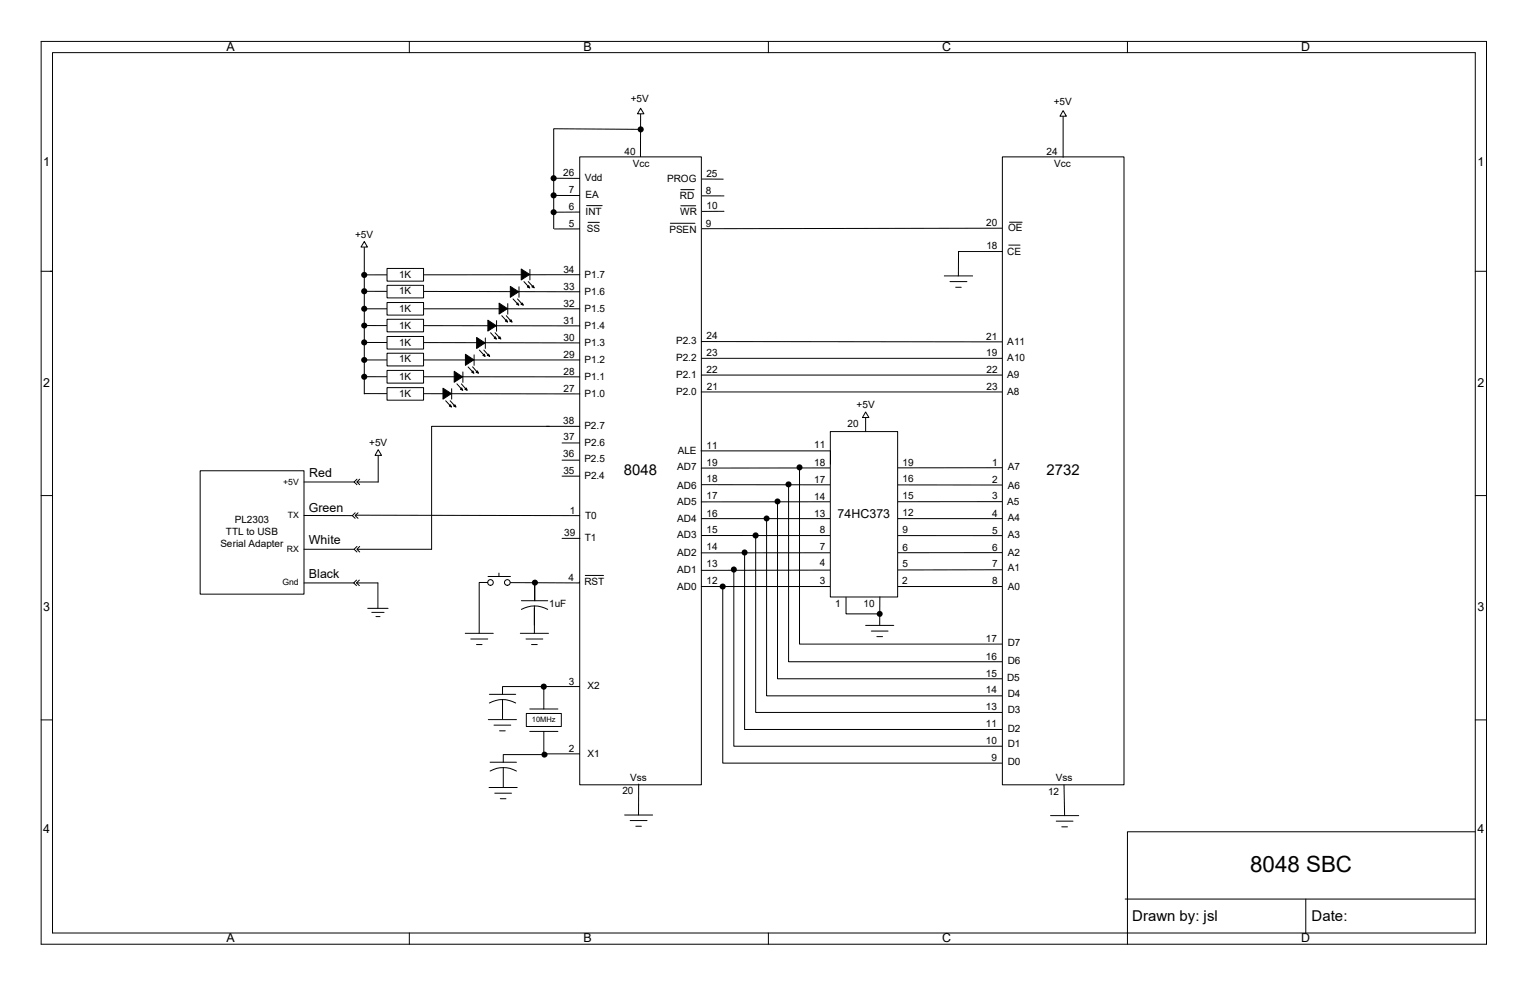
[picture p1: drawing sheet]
<svg xmlns="http://www.w3.org/2000/svg" width="432mm" height="279mm" viewBox="0 0 432 279" stroke-linecap="round" stroke-linejoin="round" font-family="sans-serif">
<path d="M181.3 32.2l-.1 12.2M156.7 50.5l47.9 .2M156.7 55.3l48.2 .2M204.9 59.8l-48.2 .3M283.6 64.6l-126.7 .2M166.6 194.4h-12.7v6.3M153.9 207.1v6.3h12.7" fill="none" stroke="#000" stroke-width=".28"/>
<g fill="#000">
<circle cx="156.7" cy="55.3" r=".87"/>
<circle cx="156.7" cy="50.4" r=".87"/>
<circle cx="156.7" cy="60.1" r=".85"/>
</g>
<path d="M164 44.4h34.5v177.8h-34.5z" fill="#fff"/>
<g fill="none" stroke="#000" stroke-width=".28">
<path d="M11.6 11.7h409v255.6h-409zM14.9 14.9h402.5v249.2h-402.5zM115.8 11.7v3.2M217.4 11.7v3.2M319 11.7v3.2M164 44.4h34.5v177.8h-34.5zM11.6 76.8h3.3M417.4 76.8h3.2M198.5 137.2l110.8 .1M307.7 132.4l-109.2 .1M11.6 140.3h3.3M198.5 146.8h114"/>
<path d="M198.5 151.6h112.4M309.3 156.4l-110.8 .1M312.5 142l-114 .1M417.4 140.3h3.2M151.3 164.9v5.2M164 164.7v.3l-19.6-.1M198.5 166h110.8M302.9 161.2l-104.4 .3M11.6 203.8h3.3M149.9 200.7h8M149.9 207.1h8M417.4 203.8h3.2"/>
<path d="M176.7 230.7h8M178.3 232.3h4.8M179.9 233.9h1.6M180.7 222v8.7M417.4 235.5h-98.4v28.5M318.4 254.5h99M369.5 254.5v9.6M115.8 264.1v3.2M217.4 264.1v3.2M319 264.1v3.2"/>
</g>
<circle cx="151.4" cy="164.9" r=".86" fill="#000"/>
<path d="M234.9 122.2h19.1v46.8h-19.1z" fill="#fff"/>
<g fill="none" stroke="#000" stroke-width=".28">
<path d="M198.5 96.7l85.1 .1M198.5 101.4h101.3M198.5 106.2h98.1M198.5 111h102.8M198.4 127.6h36.6v3.8M223.1 137.1v50.2h79.8M226.2 132.3v50h79.9M234.9 122.2h19.1v46.8h-19.1zM210.7 156.4v50.1h95.4M213.8 151.6v50.1h89.1M216.9 146.8v50.2h87.6M220 141.9v50.3h86.1"/>
<path d="M204.5 166v50h100M207.6 161.2v50h93.7M244.9 177h8M246.5 178.6h4.8M249 169l-.1 8M248.1 180.2h1.6"/>
</g>
<g fill="#000">
<circle cx="223.1" cy="137.1" r=".86"/>
<circle cx="226.2" cy="132.3" r=".86"/>
<circle cx="210.7" cy="156.4" r=".86"/>
<circle cx="213.8" cy="151.6" r=".87"/>
<circle cx="216.9" cy="146.8" r=".85"/>
<circle cx="220" cy="141.9" r=".85"/>
<circle cx="204.5" cy="166" r=".86"/>
<circle cx="207.6" cy="161.2" r=".86"/>
</g>
<path d="M283.6 44.4h34.5v177.8h-34.5z" fill="#fff"/>
<path d="M300.8 32.4v12.1M283.6 44.4h34.5v177.8h-34.5zM297.3 230.9h7.9M298.9 232.5h4.7M300.4 234.1h1.6M301.1 222.2l.1 8.7" fill="none" stroke="#000" stroke-width=".28"/>
<path d="M300.8 31.3l1 1.6h-1.9z" fill="#fff"/>
<path d="M300.8 31.3l1 1.6h-1.9z" fill="none" stroke="#000" stroke-width=".28"/>
<path d="M181.3 30.6l.9 1.6h-1.8z" fill="#fff"/>
<path d="M181.3 30.6l.9 1.6h-1.8zM147.2 179.3h8M142.3 194.4h11.6M148.8 180.9h4.8M150.4 182.5h1.6" fill="none" stroke="#000" stroke-width=".28"/>
<circle cx="153.9" cy="194.4" r=".87" fill="#000"/>
<circle cx="143.6" cy="164.9" r=".8" fill="#fff"/>
<circle cx="143.6" cy="164.9" r=".8" fill="none" stroke="#000" stroke-width=".28"/>
<circle cx="138.8" cy="164.9" r=".79" fill="#fff"/>
<g fill="none" stroke="#000" stroke-width=".28">
<path d="M192.7 58.3h4.1M192.7 53.7h3.7M189.7 63.2h6.9M244.9 117.7v4.5M138.1 163.2h6.3M141.2 162.2v1M239.4 169.1v4.7h9.5"/>
<circle cx="138.8" cy="164.9" r=".79"/>
</g>
<circle cx="248.9" cy="173.8" r=".85" fill="#000"/>
<path d="M244.9 116.6l1 1.6h-1.8z" fill="#fff"/>
<g fill="none" stroke="#000" stroke-width=".28">
<path d="M181.3 36.6l-24.6-.2v28.3M166 58.2h4.4M164 77.8h-60.9M166.4 62.9h3.2M267.2 78.1h8M268.8 79.7h4.8M283.7 71.2h-12.5v6.9M285.5 69.4h3.1M285.7 62.9h3.5M103.1 82.5l60.9 .1M103.1 87.4h60.9M103.1 92.2h60.9"/>
<path d="M103.1 96.9l60.9 .2M270.4 81.3h1.6M103.1 101.9h60.9M103.1 106.6l60.9 .1M244.9 116.6l1 1.6h-1.8zM159 134.8h5M159 130.3h5M159 125.4h5M159 152.4h5.1M131.7 179.3h7.9M138 164.9h-2.4v14.3M151.2 172.1v7.2"/>
<path d="M165.6 162.9h5.2M133.2 180.9h4.8M134.8 182.5h1.6"/>
</g>
<g fill="#000">
<circle cx="181.3" cy="36.6" r=".87"/>
<circle cx="103.1" cy="77.8" r=".86"/>
<circle cx="103.1" cy="96.9" r=".87"/>
<circle cx="103.1" cy="82.4" r=".87"/>
<circle cx="103.1" cy="87.4" r=".86"/>
<circle cx="103.1" cy="92.2" r=".85"/>
<circle cx="103.1" cy="106.7" r=".86"/>
<circle cx="103.1" cy="101.9" r=".85"/>
</g>
<path d="M56.6 133.3h29.4v34.9h-29.4z" fill="#fff"/>
<g fill="none" stroke="#000" stroke-width=".28">
<path d="M56.6 133.3h29.4v34.9h-29.4zM86 136.4h14.3M101 135.6l-.8 .8 .8 .8M101.8 135.6l-.8 .8 .8 .8M107 128.4v8h-6M86 145.9l13.7 .1M86 155.5h14.2M100.5 145.2l-.8 .8 .8 .7M101 154.7l-.8 .8 .8 .8M101.3 145.2l-.8 .8 .8 .7M101.8 154.7l-.8 .8 .8 .8M86 165h14.2"/>
<path d="M100.9 164.2l-.8 .8 .8 .8M100.9 165h6v7.2M101.7 164.2l-.8 .8 .8 .8M104.1 172.2h5.7M105.2 173.4h3.5M106.4 174.5h1.1"/>
</g>
<path d="M107 127.3l.9 1.6h-1.8z" fill="#fff"/>
<g fill="none" stroke="#000" stroke-width=".28">
<path d="M147.5 76.2l2.4 1.5-2.4 1.5zM148.3 79.7l1.1 1.3M149.5 79.7l1.2 1.3M149.9 76.3v2.9M134.9 95.5l2.3 1.6-2.3 1.5zM135.6 99.1l1.2 1.3M136.9 99.1l1.1 1.3M137.3 95.7v2.9M138 90.6l2.4 1.6-2.4 1.5zM138.8 94.2l1.2 1.3M140.1 94.2l1.1 1.3M140.2 95.3l.3 .7-.7-.3z"/>
<path d="M140.5 90.8v3M141.2 85.8l2.4 1.6-2.4 1.5zM141.4 95.3l.3 .7-.6-.3zM142 89.4l1.2 1.3M143.3 89.4l1.1 1.3M143.3 90.5l.3 .7-.6-.3zM143.7 85.9v3M144.4 81.1l2.4 1.5-2.4 1.6zM144.6 90.5l.3 .7-.7-.3zM145.2 84.6l1.1 1.3M146.2 86.1l.3-.3 .3 .6zM146.4 84.6l1.2 1.3"/>
<path d="M146.9 81.2v3M147.4 86.1l.4-.3 .3 .6zM149.6 80.9l.3 .6-.7-.3zM150.5 81.2l.4-.3 .3 .6zM103.1 111.4l60.9 .1M125.3 109.9l2.4 1.5-2.4 1.6zM126.1 113.5l1.2 1.2M127.4 113.5l1.1 1.2M127.5 114.6l.3 .6-.7-.3zM127.8 110v3M128.4 114.9l.3-.3 .3 .6zM128.5 105.1l2.4 1.6-2.4 1.5z"/>
<path d="M129.3 108.7l1.2 1.3M130.6 108.7l1.1 1.3M130.6 109.8l.3 .7-.6-.3zM131 105.3v2.9M131.7 100.3l2.4 1.6-2.4 1.5zM131.9 109.8l.3 .7-.7-.3zM132.5 103.9l1.1 1.3M133.7 103.8l1.2 1.4M133.8 105l.3 .7-.6-.3zM134.2 100.5v2.9M135.1 105l.3 .7-.7-.3zM137 100.2l.3 .7-.6-.3z"/>
<path d="M137.9 100.6l.4-.4 .3 .7zM107 127.3l.9 1.6h-1.8zM154.6 120.7h9.4M100.6 145.8l63.4 .2M101.1 155.5h21"/>
</g>
<g fill="#000">
<path d="M147.5 76.2l2.4 1.5-2.4 1.5zM134.9 95.5l2.3 1.6-2.3 1.5zM138 90.6l2.4 1.6-2.4 1.5zM140.2 95.3l.3 .7-.7-.3zM141.4 95.3l.3 .7-.6-.3zM141.2 85.8l2.4 1.6-2.4 1.5zM143.3 90.5l.3 .7-.6-.3zM144.6 90.5l.3 .7-.7-.3zM144.4 81.1l2.4 1.5-2.4 1.6zM146.2 86.1l.3-.3 .3 .6zM147.4 86.1l.4-.3 .3 .6zM149.6 80.9l.3 .6-.7-.3z"/>
<path d="M150.5 81.2l.4-.3 .3 .6zM125.3 109.9l2.4 1.5-2.4 1.6zM127.5 114.6l.3 .6-.7-.3zM128.4 114.9l.3-.3 .3 .6zM128.5 105.1l2.4 1.6-2.4 1.5zM130.6 109.8l.3 .7-.6-.3zM131.9 109.8l.3 .7-.7-.3zM131.7 100.3l2.4 1.6-2.4 1.5zM133.8 105l.3 .7-.6-.3zM135.1 105l.3 .7-.7-.3zM137 100.2l.3 .7-.6-.3zM137.9 100.6l.4-.4 .3 .7z"/>
</g>
<path d="M109.5 76h10.3v3.6h-10.3z" fill="#fff"/>
<path d="M109.5 76h10.3v3.6h-10.3z" fill="none" stroke="#000" stroke-width=".28"/>
<path d="M109.5 80.8h10.3v3.5h-10.3z" fill="#fff"/>
<path d="M109.5 80.8h10.3v3.5h-10.3z" fill="none" stroke="#000" stroke-width=".28"/>
<path d="M109.5 85.6h10.3v3.6h-10.3z" fill="#fff"/>
<path d="M109.5 85.6h10.3v3.6h-10.3z" fill="none" stroke="#000" stroke-width=".28"/>
<path d="M109.5 90.4h10.3v3.5h-10.3z" fill="#fff"/>
<path d="M109.5 90.4h10.3v3.5h-10.3z" fill="none" stroke="#000" stroke-width=".28"/>
<path d="M109.5 95.2h10.3v3.6h-10.3z" fill="#fff"/>
<path d="M109.5 95.2h10.3v3.6h-10.3z" fill="none" stroke="#000" stroke-width=".28"/>
<path d="M109.5 100h10.3v3.6h-10.3z" fill="#fff"/>
<path d="M109.5 100h10.3v3.6h-10.3z" fill="none" stroke="#000" stroke-width=".28"/>
<path d="M109.5 104.9h10.3v3.6h-10.3z" fill="#fff"/>
<path d="M109.5 104.9h10.3v3.6h-10.3z" fill="none" stroke="#000" stroke-width=".28"/>
<path d="M109.5 109.7h10.3v3.6h-10.3z" fill="#fff"/>
<path d="M103.1 69.8v41.7M109.5 109.7h10.3v3.6h-10.3z" fill="none" stroke="#000" stroke-width=".28"/>
<path d="M103.1 68.4l.9 1.5h-1.8z" fill="#fff"/>
<g fill="none" stroke="#000" stroke-width=".28">
<path d="M103.1 68.4l.9 1.5h-1.8zM155.4 120.7h-33.3v34.8M147.5 170.1h7.5M147.5 172.5a7.6 7.6 0 0 1 7.5 0M151.2 171.5v5.5M151.3 165.5v4.6M138.5 196.6h7.4M138.5 199a7.6 7.6 0 0 1 7.4 0M142.2 194.4v2.2M142.2 198v5.5M138.2 203.7h7.9M138.7 215.8h7.4"/>
<path d="M138.7 218.3a7.6 7.6 0 0 1 7.4 0M139.8 205.3h4.7M141.4 206.9h1.6M142.4 213.6v2.2M142.4 217.3v5.5M142.5 213.6h11.6M138.4 222.9h7.9M140 224.5h4.7M141.6 226.1h1.6"/>
</g>
<circle cx="154.1" cy="213.6" r=".85" fill="#000"/>
<path d="M148.9 202h9.9v3.7h-9.9z" fill="#fff"/>
<path d="M148.9 202h9.9v3.7h-9.9z" fill="none" stroke="#000" stroke-width=".28"/>
<text font-size="6.3" x="353.7" y="247">8048 SBC</text>
<g font-size="4.2">
<text x="176.5" y="134.5">8048</text>
<text x="296.1" y="134.5">2732</text>
<text x="320.4" y="260.6">Drawn by: jsl</text>
<text x="371.1" y="260.6">Date:</text>
</g>
<g font-size="3.5">
<text x="64.1" y="14.4">A</text>
<text x="165.1" y="14.4">B</text>
<text x="266.6" y="14.4">C</text>
<text x="368.2" y="14.4">D</text>
<text x="12.2" y="46.9">1</text>
<text x="418" y="46.9">1</text>
<text x="12.2" y="109.6">2</text>
<text x="418" y="109.6">2</text>
<text x="87.5" y="135.1">Red</text>
<text x="87.4" y="145">Green</text>
<text x="237" y="146.6">74HC373</text>
<text x="87.4" y="154.1">White</text>
<text x="87.4" y="163.7">Black</text>
<text x="12.2" y="173.1">3</text>
<text x="418" y="173.1">3</text>
<text x="12.2" y="235.8">4</text>
<text x="418" y="235.8">4</text>
<text x="64.1" y="266.8">A</text>
<text x="165.1" y="266.8">B</text>
<text x="266.6" y="266.8">C</text>
<text x="368.2" y="266.7">D</text>
</g>
<g font-size="2.8">
<text x="178.5" y="29">+5V</text>
<text x="298.2" y="29.8">+5V</text>
<text x="176.7" y="43.8">40</text>
<text x="179.1" y="47.4">Vcc</text>
<text x="296.2" y="43.8">24</text>
<text x="298.3" y="47.2">Vcc</text>
<text x="159.4" y="49.8">26</text>
<text x="165.5" y="51.4">Vdd</text>
<text x="188.8" y="51.5">PROG</text>
<text x="199.9" y="50.1">25</text>
<text x="161" y="59.4">6</text>
<text x="161" y="54.6">7</text>
<text x="165.7" y="56.1">EA</text>
<text x="192.4" y="56.3">RD</text>
<text x="199.8" y="54.8">8</text>
<text x="199.9" y="59.2">10</text>
<text x="161" y="64.1">5</text>
<text x="165.7" y="60.9">INT</text>
<text x="166.1" y="65.6">SS</text>
<text x="189.4" y="65.8">PSEN</text>
<text x="192.5" y="60.8">WR</text>
<text x="199.7" y="64.2">9</text>
<text x="279.1" y="64">20</text>
<text x="285.2" y="65.5">OE</text>
<text x="100.5" y="67.4">+5V</text>
<text x="279.1" y="70.5">18</text>
<text x="159.4" y="77.2">34</text>
<text x="285" y="72.2">CE</text>
<text x="112.9" y="78.6">1K</text>
<text x="112.9" y="83.4">1K</text>
<text x="159.5" y="82">33</text>
<text x="165.4" y="78.6">P1.7</text>
<text x="165.4" y="83.5">P1.6</text>
<text x="112.9" y="88.2">1K</text>
<text x="159.5" y="86.8">32</text>
<text x="165.4" y="88.2">P1.5</text>
<text x="112.9" y="93">1K</text>
<text x="159.5" y="91.7">31</text>
<text x="165.4" y="93.1">P1.4</text>
<text x="112.9" y="97.9">1K</text>
<text x="159.5" y="96.4">30</text>
<text x="159.5" y="101.3">29</text>
<text x="165.4" y="97.9">P1.3</text>
<text x="191.3" y="97.5">P2.3</text>
<text x="199.9" y="96.1">24</text>
<text x="199.9" y="100.8">23</text>
<text x="279.1" y="100.8">19</text>
<text x="279.1" y="96.2">21</text>
<text x="285" y="97.6">A11</text>
<text x="112.9" y="102.6">1K</text>
<text x="112.9" y="107.5">1K</text>
<text x="159.5" y="106">28</text>
<text x="165.4" y="102.7">P1.2</text>
<text x="165.4" y="107.6">P1.1</text>
<text x="191.3" y="102.2">P2.2</text>
<text x="191.3" y="107">P2.1</text>
<text x="199.9" y="105.6">22</text>
<text x="279.1" y="105.6">22</text>
<text x="285" y="102.2">A10</text>
<text x="285" y="107">A9</text>
<text x="112.9" y="112.4">1K</text>
<text x="159.5" y="110.9">27</text>
<text x="165.4" y="112.4">P1.0</text>
<text x="191.3" y="111.8">P2.0</text>
<text x="200" y="110.3">21</text>
<text x="279.1" y="110.3">23</text>
<text x="285" y="111.8">A8</text>
<text x="159.4" y="119.9">38</text>
<text x="242.4" y="115.5">+5V</text>
<text x="159.4" y="124.7">37</text>
<text x="165.4" y="121.4">P2.7</text>
<text x="239.8" y="120.9">20</text>
<text x="104.5" y="126.4">+5V</text>
<text x="159.4" y="129.5">36</text>
<text x="165.4" y="130.9">P2.5</text>
<text x="165.4" y="126.2">P2.6</text>
<text x="191.8" y="128.5">ALE</text>
<text x="199.9" y="131.8">19</text>
<text x="199.9" y="127">11</text>
<text x="230.4" y="132">18</text>
<text x="230.4" y="126.8">11</text>
<text x="255.4" y="131.8">19</text>
<text x="280.7" y="131.9">1</text>
<text x="159.4" y="134.2">35</text>
<text x="165.4" y="135.7">P2.4</text>
<text x="191.6" y="133.1">AD7</text>
<text x="199.9" y="136.6">18</text>
<text x="230.4" y="136.7">17</text>
<text x="255.4" y="136.5">16</text>
<text x="280.7" y="136.7">2</text>
<text x="285.2" y="133.1">A7</text>
<text x="191.6" y="138.3">AD6</text>
<text x="191.6" y="143">AD5</text>
<text x="199.9" y="141.4">17</text>
<text x="230.4" y="141.6">14</text>
<text x="255.4" y="141.4">15</text>
<text x="280.7" y="141.4">3</text>
<text x="284.9" y="143">A5</text>
<text x="285.2" y="138.3">A6</text>
<text x="66.4" y="148.2">PL2303</text>
<text x="161.2" y="145.4">1</text>
<text x="165.6" y="146.8">T0</text>
<text x="191.6" y="147.8">AD4</text>
<text x="199.9" y="146.2">16</text>
<text x="230.4" y="146.3">13</text>
<text x="255.4" y="146.1">12</text>
<text x="280.7" y="146.3">4</text>
<text x="285.2" y="147.4">A4</text>
<text x="62.4" y="154.9">Serial Adapter</text>
<text x="63.9" y="151.6">TTL to USB</text>
<text x="159.6" y="151.6">39</text>
<text x="165.5" y="153.1">T1</text>
<text x="191.6" y="152.2">AD3</text>
<text x="199.9" y="151">15</text>
<text x="199.9" y="155.8">14</text>
<text x="232" y="150.7">8</text>
<text x="232" y="155.7">7</text>
<text x="255.4" y="150.9">9</text>
<text x="255.4" y="155.9">6</text>
<text x="280.7" y="155.9">6</text>
<text x="280.7" y="151">5</text>
<text x="285.2" y="152.2">A3</text>
<text x="191.6" y="157.4">AD2</text>
<text x="199.9" y="160.6">13</text>
<text x="232" y="160.4">4</text>
<text x="255.4" y="160.6">5</text>
<text x="280.7" y="160.6">7</text>
<text x="285.2" y="157.4">A2</text>
<text x="285.2" y="161.7">A1</text>
<text x="160.9" y="164.5">4</text>
<text x="165.4" y="165.7">RST</text>
<text x="191.6" y="166.9">AD0</text>
<text x="191.6" y="162.1">AD1</text>
<text x="199.9" y="165.4">12</text>
<text x="232" y="165.3">3</text>
<text x="255.3" y="165.4">2</text>
<text x="280.7" y="165.4">8</text>
<text x="285.2" y="166.9">A0</text>
<text x="155.4" y="171.9">1uF</text>
<text x="236.3" y="171.8">1</text>
<text x="244.3" y="171.8">10</text>
<text x="279" y="181.7">17</text>
<text x="285.2" y="182.9">D7</text>
<text x="279" y="191.7">15</text>
<text x="279" y="186.8">16</text>
<text x="285.2" y="188.1">D6</text>
<text x="161" y="193.8">3</text>
<text x="166.2" y="195.1">X2</text>
<text x="279" y="196.3">14</text>
<text x="284.9" y="192.9">D5</text>
<text x="285.2" y="197.2">D4</text>
<text x="279" y="201">13</text>
<text x="285.2" y="202">D3</text>
<text x="279" y="205.8">11</text>
<text x="285.2" y="207.1">D2</text>
<text x="161" y="212.8">2</text>
<text x="166.2" y="214.2">X1</text>
<text x="279" y="210.7">10</text>
<text x="280.5" y="215.3">9</text>
<text x="285.2" y="211.5">D1</text>
<text x="178.3" y="221">Vss</text>
<text x="285.2" y="216.7">D0</text>
<text x="298.7" y="221.1">Vss</text>
<text x="176.1" y="224.8">20</text>
<text x="296.6" y="225">12</text>
</g>
<g font-size="2.5">
<text x="80.1" y="137.2">+5V</text>
<text x="81.4" y="146.7">TX</text>
<text x="81.2" y="156.2">RX</text>
<text x="79.9" y="165.7">Gnd</text>
</g>
<text font-size="2.1" x="150.5" y="204.4">10MHz</text>
</svg>
